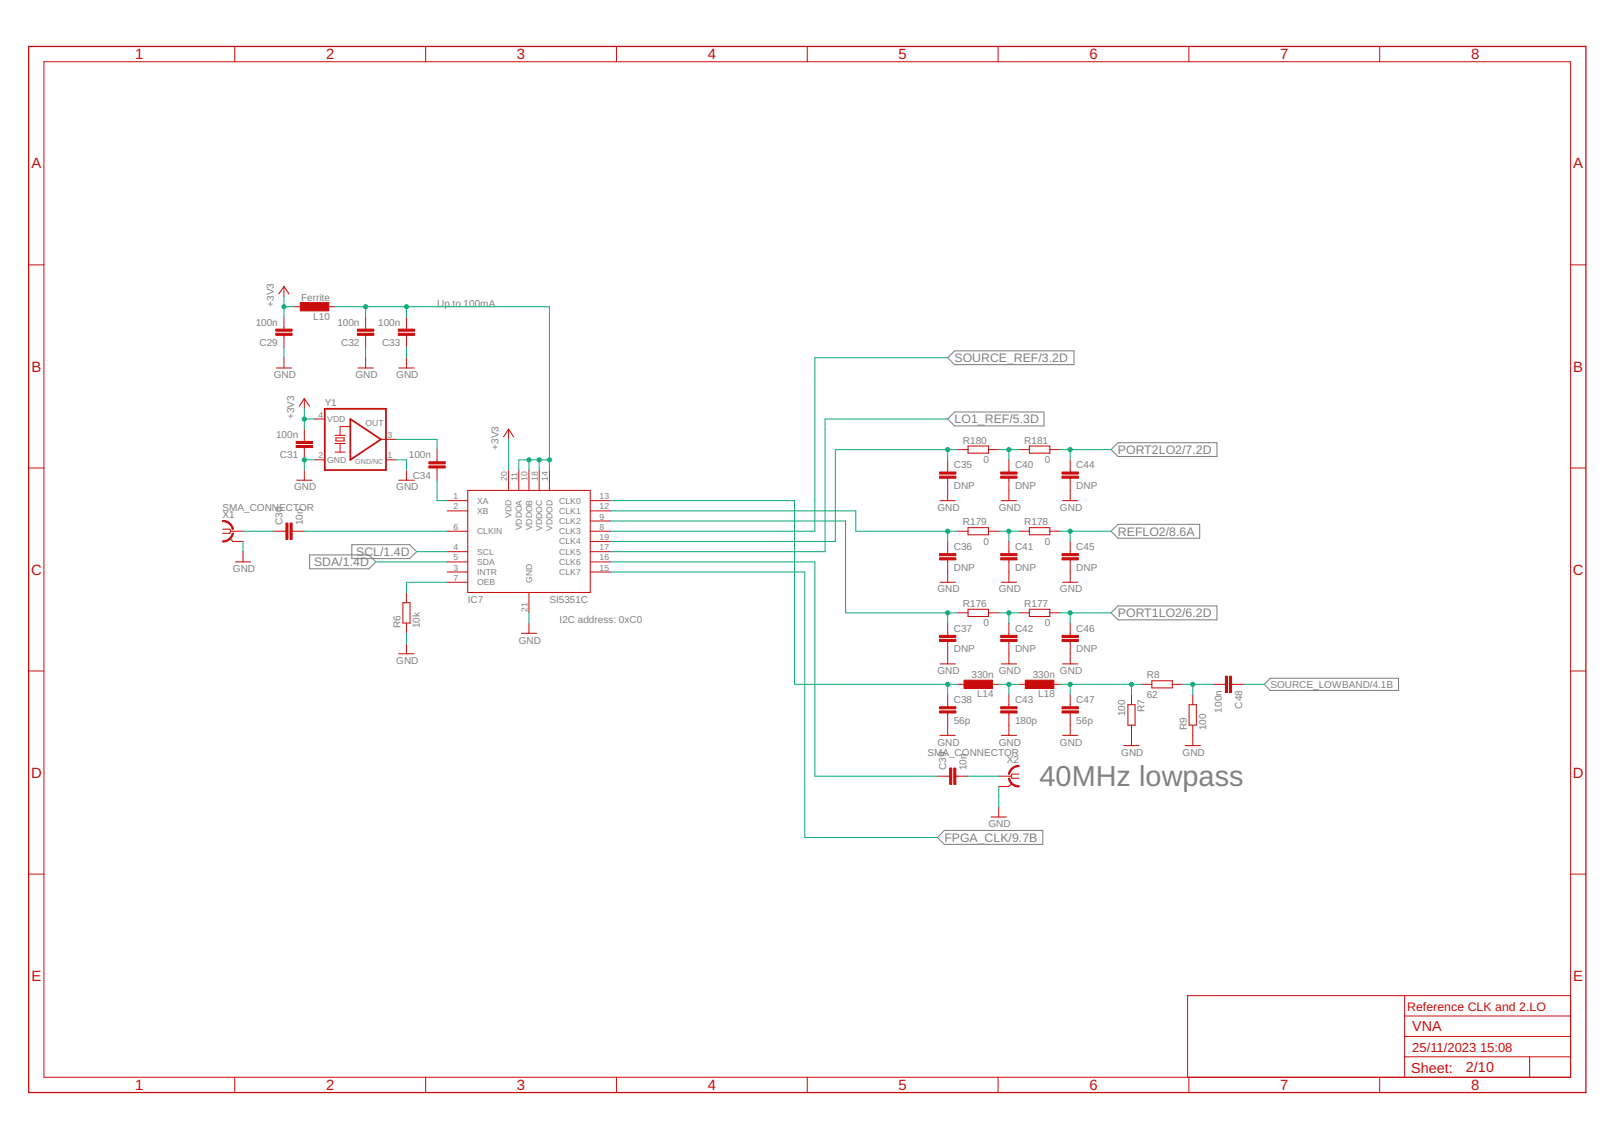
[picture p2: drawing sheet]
<svg xmlns="http://www.w3.org/2000/svg" width="297mm" height="210mm" viewBox="0 0 297 210" stroke-linecap="round" stroke-linejoin="round" font-family="sans-serif">
<path d="M174.4 65.9l1.3-1.3h22v2.5h-22zM175.7 75.9h16.4v2.5h-16.4l-1.3-1.2zM204.5 82.8l1.3-1.3h18.2v2.6h-18.2zM204.5 97.8l1.3-1.3h15v2.6h-15zM57 102.2h10.9l1.3 1.3-1.3 1.2h-10.9zM64.7 100.3h10.7l1.3 1.3-1.3 1.2h-10.7zM204.5 112.8l1.3-1.2h18.2v2.5h-18.2zM232.7 126l1.1-1.1h23.6v2.2h-23.6zM173.8 152.9h18.1v2.6h-18.1l-1.3-1.3z" fill="none" stroke="#808080" stroke-width=".19"/>
<g fill="none" stroke="#c90d0c" stroke-width=".18">
<path d="M8.1 11.4h281v187h-281zM43.2 8.6v2.8M78.3 8.6v2.8M113.5 8.6v2.8M148.6 8.6v2.8M183.7 8.6v2.8M218.8 8.6v2.8M253.9 8.6v2.8M5.3 48.8h2.8M52.3 52.7v1.9M52.3 58.4v2.2M54.1 56.5h1.9"/>
<path d="M59.8 56.5h1.9M67.3 58.4v2.2M74.8 58.4v2.2M289.1 48.8h2.8M52.3 61.7v2.3M52.3 65.9v1.9M56 73.4v1.9M56 79v2.3M57.9 77.2h1.9M64.5 78.5h-1.9v1.7M67.3 61.7v2.3M67.3 65.9v1.9"/>
<path d="M74.8 61.7v2.3M74.8 65.9v1.9M93.6 79v1.9M5.3 86.2h2.8M42.5 97.8h2.2M42.9 99.7h1.8M50.4 97.8h2.2M53.8 97.8h2.2M56 82.4v2.3M56 86.6v1.8M57.9 84.7h1.9M62.6 81.7v1.5"/>
<path d="M70.1 80.9h2.8M71 84.7h1.9M74.8 86.6v1.8M80.4 82.8v2.2M80.4 86.2v2.2M82.3 92.2h3.8M82.3 94.1h3.8M82.3 97.8h3.8M93.6 86.6v3.7M95.5 86.6v3.7M97.3 86.6v3.7M99.2 86.6v3.7"/>
<path d="M101.1 86.6v3.7M108.6 92.2h3.8M108.6 94.1h3.8M108.6 95.9h3.8M108.6 97.8h3.8M108.6 99.7h3.8M174.4 84.7v2.2M174.4 88.1v4.1M174.4 99.7v2.3M176.3 97.8h1.9M176.3 82.8h1.9M181.9 97.8h1.9"/>
<path d="M181.9 82.8h1.9M185.7 84.7v2.2M185.7 88.1v4.1M185.7 99.7v2.3M187.6 97.8h1.8M187.6 82.8h1.8M193.2 97.8h1.9M193.2 82.8h1.9M197 84.7v2.2M197 88.1v4.1M197 99.7v2.3M289.1 86.2h2.8"/>
<path d="M44.7 101.6v1.9M74.8 109.1v1.9M74.8 114.7v1.9M74.8 118.5v1.9M82.3 101.6h3.8M82.3 103.5h3.8M82.3 105.3h3.8M82.3 107.2h3.8M97.3 109.1v3.7M97.3 114.7v1.9M108.6 101.6h3.8M108.6 103.5h3.8"/>
<path d="M108.6 105.3h3.8M174.4 103.1v4.1M174.4 114.7v2.3M174.4 118.1v4.1M176.3 112.8h1.9M181.9 112.8h1.9M185.7 103.1v4.1M185.7 114.7v2.3M185.7 118.1v4.1M187.6 112.8h1.8M193.2 112.8h1.9M197 103.1v4.1"/>
<path d="M197 114.7v2.3M197 118.1v4.1M5.3 123.5h2.8M174.4 127.9v2.2M174.4 131.3v4.1M176.3 126h1.9M181.9 126h1.9M185.7 127.9v2.2M185.7 131.3v4.1M187.6 126h1.8M193.2 126h1.9M197 127.9v2.2"/>
<path d="M197 131.3v4.1M208.2 127.9v1.9M208.2 133.5v3.8M210.1 126h1.9M215.8 126h1.8M219.5 127.9v1.9M219.5 133.5v3.8M223.3 126h2.2M226.7 126h2.2M289.1 123.5h2.8M172.5 142.9h2.3M175.9 142.9h2.3"/>
<path d="M183.8 142.9h2.3M183.8 148.5v1.9M183.8 144.8h1.9M5.3 161h2.8M289.1 161h2.8M43.2 198.4v2.8M78.3 198.4v2.8M113.5 198.4v2.8M148.6 198.4v2.8M183.7 198.4v2.8M218.8 198.4v2.8M253.9 198.4v2.8"/>
<path d="M258.5 194.6h30.6M258.5 183.3v15.1M258.5 190.8h30.6M258.5 187.1h30.6M281.5 194.6v3.8M289.1 183.3h-70.5v15.1"/>
</g>
<path d="M5.3 8.6h286.6v192.6h-286.6z" fill="none" stroke="#c90d0c" stroke-width=".23"/>
<g fill="none" stroke="#c90d0c" stroke-width=".19">
<path d="M51.3 54.1l1-1.4 .9 1.4M50.8 67.8h2.9M55.1 74.8l.9-1.4 1 1.4M65.9 67.8h2.8M73.4 67.8h2.8M41 97.4h1.3l.2 .4-.2 .4h-1.3M42.3 99.1l.6 .6M54.6 88.4h2.8M61.7 81.7h1.8M61.7 80.2h1.8M61.7 83.2h1.8M61.8 80.6h1.5v.6h-1.5z"/>
<path d="M73.4 88.4h2.8M86.1 90.3h22.5v18.8h-22.5zM92.7 80.4l.9-1.4 .9 1.4M173 92.2h2.8M178.2 82.1h3.7v1.3h-3.7zM178.2 97.2h3.7v1.3h-3.7zM184.3 92.2h2.8M189.4 82.1h3.8v1.3h-3.8zM189.4 97.2h3.8v1.3h-3.8zM195.6 92.2h2.8M43.3 103.5h2.8M74.1 111h1.4v3.7h-1.4z"/>
<path d="M95.9 116.6h2.9M173 107.2h2.8M178.2 112.2h3.7v1.3h-3.7zM184.3 107.2h2.8M189.4 112.2h3.8v1.3h-3.8zM195.6 107.2h2.8M73.4 120.4h2.8M173 122.2h2.8M173 135.4h2.8M184.3 122.2h2.8M184.3 135.4h2.8M195.6 122.2h2.8"/>
<path d="M195.6 135.4h2.8M206.8 137.3h2.8M207.6 129.8h1.3v3.7h-1.3zM212 125.3h3.8v1.4h-3.8zM218.1 137.3h2.8M218.8 129.8h1.4v3.7h-1.4zM182.4 150.4h2.8M186.2 144.2l-.5 .6M187.6 142.5h-1.4l-.1 .4 .1 .4h1.4"/>
</g>
<g fill="#c90d0c" stroke="#c90d0c" stroke-width=".18">
<path d="M65.8 60.6h3v.4h-3z"/>
<path d="M65.8 61.4h3v.3h-3z"/>
<path d="M73.3 60.6h3v.4h-3z"/>
<path d="M73.3 61.4h3v.3h-3z"/>
<path d="M53.4 96.3h.4v3h-.4z"/>
<path d="M52.6 96.3h.4v3h-.4z"/>
<path d="M54.5 81.3h3v.4h-3z"/>
<path d="M54.5 82h3v.4h-3z"/>
<path d="M78.9 85h3v.4h-3z"/>
<path d="M78.9 85.8h3v.4h-3z"/>
<path d="M55.3 55.7h5.2v1.5h-5.2z"/>
<path d="M50.8 60.6h3v.4h-3z"/>
<path d="M50.8 61.4h3v.3h-3z"/>
<path d="M175.5 141.4h.4v3h-.4z"/>
<path d="M174.8 141.4h.4v3h-.4z"/>
<path d="M195.5 87.7h3v.4h-3z"/>
<path d="M195.5 86.9h3v.4h-3z"/>
<path d="M184.2 87.7h3v.4h-3z"/>
<path d="M184.2 86.9h3v.4h-3z"/>
<path d="M172.9 87.7h3v.4h-3z"/>
<path d="M172.9 86.9h3v.4h-3z"/>
<path d="M195.5 102.7h3v.4h-3z"/>
<path d="M195.5 101.9h3v.4h-3z"/>
<path d="M184.2 102.7h3v.4h-3z"/>
<path d="M184.2 101.9h3v.4h-3z"/>
<path d="M172.9 102.7h3v.4h-3z"/>
<path d="M172.9 101.9h3v.4h-3z"/>
<path d="M195.5 117.7h3v.4h-3z"/>
<path d="M195.5 117h3v.4h-3z"/>
<path d="M184.2 117.7h3v.4h-3z"/>
<path d="M184.2 117h3v.4h-3z"/>
<path d="M172.9 117.7h3v.4h-3z"/>
<path d="M172.9 117h3v.4h-3z"/>
<path d="M225.5 124.5h.4v3h-.4z"/>
<path d="M226.3 124.5h.4v3h-.4z"/>
<path d="M188.7 125.2h5.3v1.6h-5.3z"/>
<path d="M195.5 130.9h3v.4h-3z"/>
<path d="M195.5 130.1h3v.4h-3z"/>
<path d="M184.2 130.9h3v.4h-3z"/>
<path d="M184.2 130.1h3v.4h-3z"/>
<path d="M177.4 125.2h5.3v1.6h-5.3z"/>
<path d="M172.9 130.9h3v.4h-3z"/>
<path d="M172.9 130.1h3v.4h-3z"/>
</g>
<g fill="#c90d0c" stroke="#c90d0c" stroke-width=".18">
<path d="M186 141.6a1.96 1.96 0 0 1 1.6-.7v.2l-.7 .2a1.73 1.73 0 0 0-1.1 1.3l-.2-.1z" fill-rule="evenodd"/>
<path d="M185.6 143.3h.2a1.71 1.71 0 0 0 1.8 1.4v.2a1.94 1.94 0 0 1-2-1.6z" fill-rule="evenodd"/>
<path d="M41 95.8a1.94 1.94 0 0 1 2 1.6l-.3 .1a1.75 1.75 0 0 0-1.7-1.4z" fill-rule="evenodd"/>
<path d="M41 99.6l1-.3a1.64 1.64 0 0 0 .7-1.1h.3a1.94 1.94 0 0 1-2 1.6z" fill-rule="evenodd"/>
</g>
<path d="M59.8 75.3h11.2v11.3h-11.2zM64.5 77.2l5.6 3.7-5.6 3.8z" fill="none" stroke="#c90d0c" stroke-width=".32"/>
<g fill="none" stroke="#0dab76" stroke-width=".18">
<path d="M52.3 54.6v3.8M52.3 56.5h1.8M61.7 56.5h39.4v30.1M67.3 56.5v1.9M74.8 56.5v1.9M52.3 64v1.9M56 75.3v3.7M56 77.2h1.9M67.3 64v1.9M74.8 64v1.9M174.4 65.9h-24.4v31.9h-37.6M174.4 77.2h-22.6v24.4h-39.4"/>
<path d="M44.7 99.7v1.9M44.7 97.8h5.7M56 97.8h26.3M57.9 84.7h-1.9v1.9M72.9 84.7h1.9v1.9M72.9 80.9h7.5v1.9M80.4 88.4v3.8h1.9M93.6 80.9v5.7M97.3 84.7v1.9M99.2 84.7v1.9M101.1 84.7h-5.6v1.9M112.4 94.1h45.1v3.7h18.8"/>
<path d="M112.4 95.9h43.2v16.9h20.7M112.4 92.2h33.8v33.8h30.1M174.4 82.8v1.9M174.4 97.8v1.9M176.3 82.8h-22.6v16.9h-41.3M183.8 97.8h3.8M183.8 82.8h3.8M185.7 82.8v1.9M185.7 97.8v1.9M195.1 97.8h9.4M195.1 82.8h9.4M197 82.8v1.9"/>
<path d="M197 97.8v1.9M69.2 103.5h13.1M74.8 116.6v1.9M76.7 101.6h5.6M82.3 107.2h-7.5v1.9M97.3 112.8v1.9M112.4 103.5h37.6v39.4h22.5M112.4 105.3h35.7v48.9h24.4M174.4 112.8v1.9M183.8 112.8h3.8M185.7 112.8v1.9M195.1 112.8h9.4"/>
<path d="M197 112.8v1.9M174.4 126v1.9M183.8 126h3.8M185.7 126v1.9M195.1 126h15M197 126v1.9M208.2 126v1.9M217.6 126h5.7M219.5 126v1.9M228.9 126h3.8M178.2 142.9h5.6M183.8 144.8v3.7"/>
</g>
<g fill="#0dab76" stroke="#0dab76" stroke-width=".18">
<circle cx="56" cy="84.7" r=".38"/>
<circle cx="174.4" cy="82.8" r=".38"/>
<circle cx="74.8" cy="56.5" r=".38"/>
<circle cx="67.3" cy="56.5" r=".38"/>
<circle cx="99.2" cy="84.7" r=".38"/>
<circle cx="97.3" cy="84.7" r=".38"/>
<circle cx="101.1" cy="84.7" r=".38"/>
<circle cx="52.3" cy="56.5" r=".38"/>
<circle cx="56" cy="77.2" r=".38"/>
<circle cx="185.7" cy="82.8" r=".38"/>
<circle cx="197" cy="82.8" r=".38"/>
<circle cx="185.7" cy="97.8" r=".38"/>
<circle cx="174.4" cy="97.8" r=".38"/>
<circle cx="185.7" cy="112.8" r=".38"/>
<circle cx="174.4" cy="126" r=".38"/>
<circle cx="219.5" cy="126" r=".38"/>
<circle cx="174.4" cy="112.8" r=".38"/>
<circle cx="197" cy="112.8" r=".38"/>
<circle cx="197" cy="126" r=".38"/>
<circle cx="208.2" cy="126" r=".38"/>
<circle cx="185.7" cy="126" r=".38"/>
<circle cx="197" cy="97.8" r=".38"/>
</g>
<text font-size="5.3" fill="#808080" x="191.3" y="144.8">40MHz lowpass</text>
<g font-size="2.7" fill="#c90d0c">
<text x="24.9" y="10.9">1</text>
<text x="60" y="10.9">2</text>
<text x="95.1" y="10.9">3</text>
<text x="130.2" y="10.9">4</text>
<text x="165.4" y="10.9">5</text>
<text x="200.5" y="10.9">6</text>
<text x="235.6" y="10.9">7</text>
<text x="270.7" y="10.9">8</text>
<text x="5.8" y="31">A</text>
<text x="289.5" y="31">A</text>
<text x="5.8" y="68.4">B</text>
<text x="289.5" y="68.4">B</text>
<text x="5.7" y="105.8">C</text>
<text x="289.5" y="105.8">C</text>
<text x="5.7" y="143.2">D</text>
<text x="289.5" y="143.2">D</text>
<text x="5.8" y="180.6">E</text>
<text x="289.5" y="180.6">E</text>
<text x="24.9" y="200.7">1</text>
<text x="60" y="200.7">2</text>
<text x="95.1" y="200.7">3</text>
<text x="130.2" y="200.7">4</text>
<text x="165.4" y="200.7">5</text>
<text x="200.5" y="200.7">6</text>
<text x="235.6" y="200.7">7</text>
<text x="270.7" y="200.7">8</text>
</g>
<g font-size="2.6" fill="#c90d0c">
<text x="259.9" y="189.9">VNA</text>
<text x="259.7" y="197.5">Sheet:</text>
<text x="269.8" y="197.4">2/10</text>
</g>
<g font-size="2.4" fill="#c90d0c">
<text x="259.9" y="193.7">25/11/2023</text>
<text x="272.4" y="193.7">15:08</text>
</g>
<g font-size="2.3" fill="#808080">
<text x="175.7" y="66.7">SOURCE_REF/3.2D</text>
<text x="175.7" y="78">LO1_REF/5.3D</text>
<text x="205.8" y="83.6">PORT2LO2/7.2D</text>
<text x="205.8" y="98.6">REFLO2/8.6A</text>
<text x="57.8" y="104.3">SDA/1.4D</text>
<text x="65.6" y="102.4">SCL/1.4D</text>
<text x="205.8" y="113.7">PORT1LO2/6.2D</text>
<text x="173.8" y="155">FPGA_CLK/9.7B</text>
</g>
<text font-size="2.3" fill="#c90d0c" x="259" y="186.1">Reference CLK and 2.LO</text>
<g font-size="1.8" fill="#808080">
<text x="47.1" y="59.9">100n</text>
<text x="50.4" y="56.5" transform="rotate(-90 50.4 56.5)">+3V3</text>
<text x="55.4" y="55.3">Ferrite</text>
<text x="57.7" y="58.9">L10</text>
<text x="62.1" y="59.9">100n</text>
<text x="69.6" y="59.9">100n</text>
<text x="80.4" y="56.5">Up to 100mA</text>
<text x="47.8" y="63.7">C29</text>
<text x="62.8" y="63.7">C32</text>
<text x="70.3" y="63.7">C33</text>
<text x="50.4" y="69.6">GND</text>
<text x="65.4" y="69.6">GND</text>
<text x="72.9" y="69.6">GND</text>
<text x="54.1" y="77.1" transform="rotate(-90 54.1 77.1)">+3V3</text>
<text x="59.8" y="74.8">Y1</text>
<text x="50.8" y="80.6">100n</text>
<text x="91.7" y="82.8" transform="rotate(-90 91.7 82.8)">+3V3</text>
<text x="177.2" y="81.7">R180</text>
<text x="188.5" y="81.7">R181</text>
<text x="51.5" y="84.4">C31</text>
<text x="75.3" y="84.4">100n</text>
<text x="75.9" y="88.1">C34</text>
<text x="175.5" y="86.3">C35</text>
<text x="181" y="85.2">0</text>
<text x="186.8" y="86.3">C40</text>
<text x="192.3" y="85.2">0</text>
<text x="198.1" y="86.3">C44</text>
<text x="41" y="94.1">SMA_CONNECTOR</text>
<text x="41" y="95.4">X1</text>
<text x="54.1" y="90.3">GND</text>
<text x="72.9" y="90.3">GND</text>
<text x="172.5" y="94.1">GND</text>
<text x="175.5" y="90">DNP</text>
<text x="183.8" y="94.1">GND</text>
<text x="186.8" y="90">DNP</text>
<text x="195.1" y="94.1">GND</text>
<text x="198.1" y="90">DNP</text>
<text x="52" y="96.7" transform="rotate(-90 52 96.7)">C30</text>
<text x="55.7" y="96.7" transform="rotate(-90 55.7 96.7)">10n</text>
<text x="175.5" y="101.3">C36</text>
<text x="177.2" y="96.7">R179</text>
<text x="181" y="100.3">0</text>
<text x="186.8" y="101.3">C41</text>
<text x="188.5" y="96.7">R178</text>
<text x="192.3" y="100.3">0</text>
<text x="198.1" y="101.3">C45</text>
<text x="42.9" y="105.3">GND</text>
<text x="175.5" y="105.1">DNP</text>
<text x="186.8" y="105.1">DNP</text>
<text x="198.1" y="105.1">DNP</text>
<text x="86.1" y="111">IC7</text>
<text x="101.1" y="111">SI5351C</text>
<text x="172.5" y="109.1">GND</text>
<text x="177.2" y="111.7">R176</text>
<text x="183.8" y="109.1">GND</text>
<text x="188.5" y="111.7">R177</text>
<text x="195.1" y="109.1">GND</text>
<text x="73.7" y="115.7" transform="rotate(-90 73.7 115.7)">R6</text>
<text x="77.2" y="115.7" transform="rotate(-90 77.2 115.7)">10k</text>
<text x="95.5" y="118.5">GND</text>
<text x="103" y="114.7">I2C address: 0xC0</text>
<text x="175.5" y="116.3">C37</text>
<text x="181" y="115.3">0</text>
<text x="186.8" y="116.3">C42</text>
<text x="192.3" y="115.3">0</text>
<text x="198.1" y="116.3">C46</text>
<text x="72.9" y="122.2">GND</text>
<text x="172.5" y="124.1">GND</text>
<text x="175.5" y="120.1">DNP</text>
<text x="178.8" y="124.9">330n</text>
<text x="183.8" y="124.1">GND</text>
<text x="186.8" y="120.1">DNP</text>
<text x="190.1" y="124.9">330n</text>
<text x="195.1" y="124.1">GND</text>
<text x="198.1" y="120.1">DNP</text>
<text x="211.1" y="124.9">R8</text>
<text x="175.5" y="129.5">C38</text>
<text x="179.8" y="128.4">L14</text>
<text x="186.8" y="129.5">C43</text>
<text x="191.1" y="128.4">L18</text>
<text x="198.1" y="129.5">C47</text>
<text x="207.1" y="131.9" transform="rotate(-90 207.1 131.9)">100</text>
<text x="210.7" y="131.2" transform="rotate(-90 210.7 131.2)">R7</text>
<text x="211.1" y="128.4">62</text>
<text x="224.9" y="131.2" transform="rotate(-90 224.9 131.2)">100n</text>
<text x="228.6" y="130.5" transform="rotate(-90 228.6 130.5)">C48</text>
<text x="233.8" y="126.7">SOURCE_LOWBAND/4.1B</text>
<text x="172.5" y="137.3">GND</text>
<text x="175.5" y="133.2">56p</text>
<text x="183.8" y="137.3">GND</text>
<text x="186.8" y="133.2">180p</text>
<text x="195.1" y="137.3">GND</text>
<text x="198.1" y="133.2">56p</text>
<text x="218.4" y="134.5" transform="rotate(-90 218.4 134.5)">R9</text>
<text x="222" y="134.5" transform="rotate(-90 222 134.5)">100</text>
<text x="170.7" y="139.2">SMA_CONNECTOR</text>
<text x="174.1" y="141.8" transform="rotate(-90 174.1 141.8)">C39</text>
<text x="177.9" y="141.8" transform="rotate(-90 177.9 141.8)">10n</text>
<text x="185.3" y="140.5">X2</text>
<text x="206.4" y="139.2">GND</text>
<text x="217.6" y="139.2">GND</text>
<text x="181.9" y="152.3">GND</text>
</g>
<g font-size="1.6" fill="#808080">
<text x="58.6" y="76.9">4</text>
<text x="60.2" y="77.7">VDD</text>
<text x="67.3" y="78.5">OUT</text>
<text x="71.3" y="80.6">3</text>
<text x="58.6" y="84.4">2</text>
<text x="60.2" y="85.2">GND</text>
<text x="71.3" y="84.4">1</text>
<text x="93.3" y="88.6" transform="rotate(-90 93.3 88.6)">20</text>
<text x="95.2" y="88.6" transform="rotate(-90 95.2 88.6)">11</text>
<text x="97.1" y="88.6" transform="rotate(-90 97.1 88.6)">10</text>
<text x="99" y="88.6" transform="rotate(-90 99 88.6)">18</text>
<text x="100.9" y="88.6" transform="rotate(-90 100.9 88.6)">14</text>
<text x="83.5" y="91.9">1</text>
<text x="83.5" y="93.8">2</text>
<text x="87.8" y="92.7">XA</text>
<text x="87.8" y="94.6">XB</text>
<text x="94.2" y="95.4" transform="rotate(-90 94.2 95.4)">VDD</text>
<text x="102.9" y="92.7">CLK0</text>
<text x="102.9" y="94.6">CLK1</text>
<text x="110.4" y="91.9">13</text>
<text x="110.4" y="93.8">12</text>
<text x="110.4" y="95.7">9</text>
<text x="83.5" y="97.6">6</text>
<text x="83.5" y="101.3">4</text>
<text x="87.8" y="98.4">CLKIN</text>
<text x="96" y="97.7" transform="rotate(-90 96 97.7)">VDDOA</text>
<text x="97.9" y="97.7" transform="rotate(-90 97.9 97.7)">VDDOB</text>
<text x="99.8" y="97.7" transform="rotate(-90 99.8 97.7)">VDDOC</text>
<text x="101.7" y="97.7" transform="rotate(-90 101.7 97.7)">VDDOD</text>
<text x="102.9" y="96.5">CLK2</text>
<text x="102.9" y="98.4">CLK3</text>
<text x="102.9" y="100.3">CLK4</text>
<text x="110.4" y="97.6">8</text>
<text x="110.4" y="99.4">19</text>
<text x="110.4" y="101.3">17</text>
<text x="83.5" y="105.1">3</text>
<text x="83.5" y="106.9">7</text>
<text x="83.5" y="103.2">5</text>
<text x="87.8" y="105.9">INTR</text>
<text x="87.8" y="107.8">OEB</text>
<text x="87.8" y="102.1">SCL</text>
<text x="87.8" y="104">SDA</text>
<text x="97.9" y="107.4" transform="rotate(-90 97.9 107.4)">GND</text>
<text x="102.9" y="102.1">CLK5</text>
<text x="102.9" y="104">CLK6</text>
<text x="102.9" y="105.9">CLK7</text>
<text x="110.4" y="103.2">16</text>
<text x="110.4" y="105.1">15</text>
<text x="97.1" y="112.6" transform="rotate(-90 97.1 112.6)">21</text>
</g>
<text font-size="1.3" fill="#808080" x="65.4" y="85.5">GND/NC</text>
</svg>
